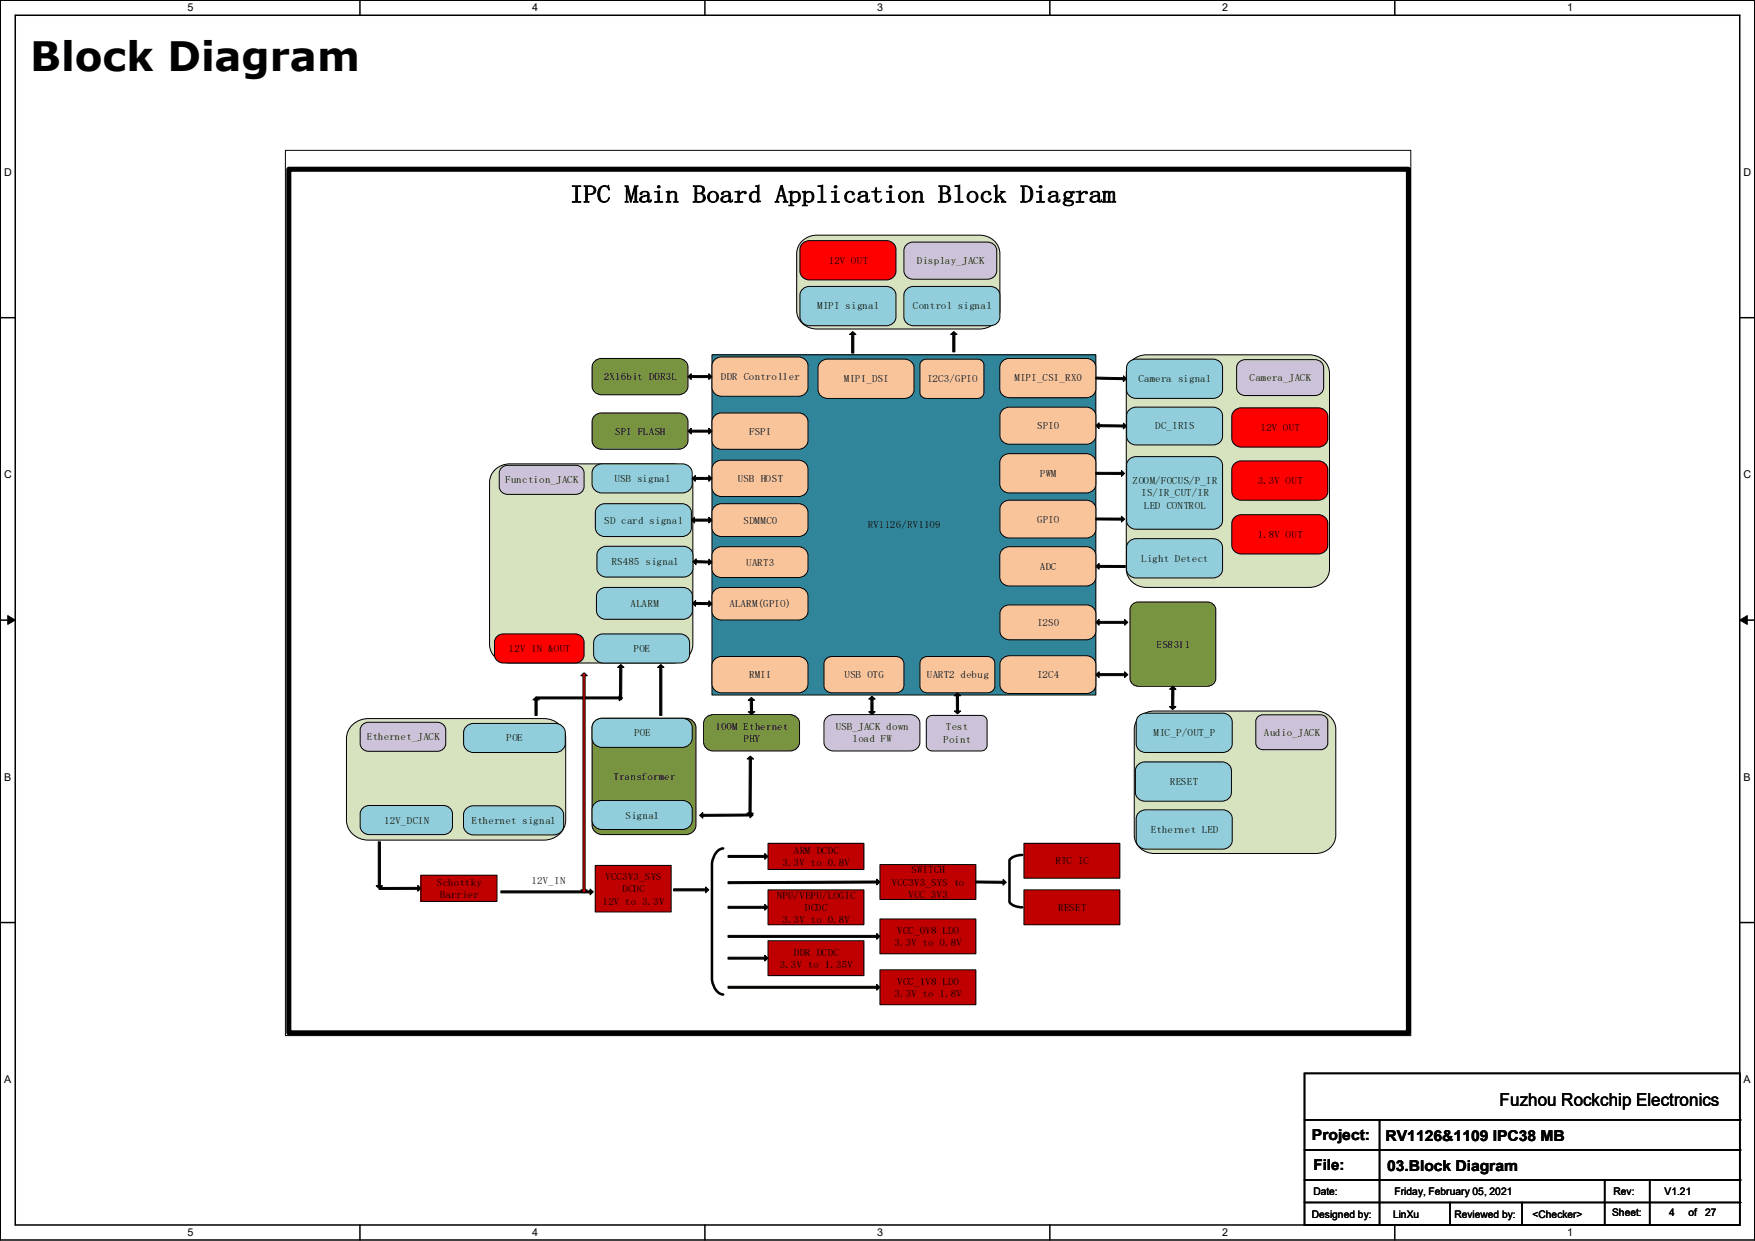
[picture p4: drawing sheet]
<svg xmlns="http://www.w3.org/2000/svg" width="297mm" height="210mm" viewBox="0 0 297 210" stroke-linecap="round" stroke-linejoin="round" font-family="sans-serif">
<path d="M0 0h297v209.8h-297zM2.6 2.6h291.8v204.7h-291.8z" fill="none" stroke="#000" stroke-width=".25"/>
<g fill="#fff">
<path d="M31.7 .3h1v2h-1z"/>
<path d="M31.7 207.6h1v1.9h-1z"/>
</g>
<path d="M60.9 0v2.6M60.9 207.3v2.5" fill="none" stroke="#000" stroke-width=".25"/>
<g fill="#fff">
<path d="M90.1 .3h1v2h-1z"/>
<path d="M90.1 207.6h1v1.9h-1z"/>
</g>
<path d="M119.3 0v2.6M119.3 207.3v2.5" fill="none" stroke="#000" stroke-width=".25"/>
<g fill="#fff">
<path d="M148.5 .3h.9v2h-.9z"/>
<path d="M148.5 207.6h.9v1.9h-.9z"/>
</g>
<path d="M177.7 0v2.6M177.7 207.3v2.5" fill="none" stroke="#000" stroke-width=".25"/>
<g fill="#fff">
<path d="M206.8 .3h1v2h-1z"/>
<path d="M206.8 207.6h1v1.9h-1z"/>
</g>
<path d="M236.1 0v2.6M236.1 207.3v2.5" fill="none" stroke="#000" stroke-width=".25"/>
<g fill="#fff">
<path d="M265.2 .3h1v2h-1z"/>
<path d="M265.2 207.6h1v1.9h-1z"/>
<path d="M.7 28.2h1.2v1.9h-1.2z"/>
<path d="M295.1 28.2h1.2v1.9h-1.2z"/>
<path d="M.7 79.3h1.2v2h-1.2z"/>
<path d="M295.1 79.3h1.2v2h-1.2z"/>
</g>
<path d="M0 53.8h2.6M294.4 53.8h2.6" fill="none" stroke="#000" stroke-width=".25"/>
<g fill="#fff">
<path d="M.7 130.5h1.2v2h-1.2z"/>
<path d="M295.1 130.5h1.1v2h-1.1z"/>
</g>
<path d="M0 104.9h2.6M294.4 104.9h2.6" fill="none" stroke="#000" stroke-width=".25"/>
<path d="M1.3 104.2l1.3 .7-1.3 .8zM294.4 104.9l1.3-.7v1.5z" fill="#000" stroke="#000" stroke-width=".17"/>
<g fill="#fff">
<path d="M.7 181.7h1.2v2h-1.2z"/>
<path d="M295.1 181.7h1.1v2h-1.1z"/>
</g>
<path d="M0 156.1h2.6M294.4 156.1h2.6" fill="none" stroke="#000" stroke-width=".25"/>
<path d="M48.3 25.5h190.5v149.8h-190.5z" fill="#fff"/>
<path d="M48.3 25.4h190.5v149.9h-190.5z" fill="none" stroke="#000" stroke-width=".17"/>
<path d="M71.2 148.1h12.9v4.4h-12.9z" fill-rule="evenodd" fill="#c00000"/>
<path d="M71.2 148.1h12.9v4.4h-12.9z" fill="none" stroke="#000" stroke-width=".17"/>
<path d="M100.7 146.5h12.9v7.8h-12.9z" fill-rule="evenodd" fill="#c00000"/>
<path d="M100.7 146.5h12.9v7.8h-12.9z" fill="none" stroke="#000" stroke-width=".17"/>
<path d="M130 142.7h16.2v4.4h-16.2z" fill-rule="evenodd" fill="#c00000"/>
<path d="M130 142.7h16.2v4.4h-16.2z" fill="none" stroke="#000" stroke-width=".17"/>
<path d="M130 150.6h16.2v5.9h-16.2z" fill-rule="evenodd" fill="#c00000"/>
<path d="M130 150.6h16.2v5.9h-16.2z" fill="none" stroke="#000" stroke-width=".17"/>
<path d="M130 159.2h16.2v5.9h-16.2z" fill-rule="evenodd" fill="#c00000"/>
<path d="M130 159.2h16.2v5.9h-16.2z" fill="none" stroke="#000" stroke-width=".17"/>
<path d="M148.9 155.5h16.3v5.9h-16.3z" fill-rule="evenodd" fill="#c00000"/>
<path d="M148.9 155.5h16.3v5.9h-16.3z" fill="none" stroke="#000" stroke-width=".17"/>
<path d="M148.9 164.1h16.3v5.9h-16.3z" fill-rule="evenodd" fill="#c00000"/>
<path d="M148.9 164.1h16.3v5.9h-16.3z" fill="none" stroke="#000" stroke-width=".17"/>
<path d="M148.9 146.3h16.3v5.9h-16.3z" fill-rule="evenodd" fill="#c00000"/>
<path d="M148.9 146.3h16.3v5.9h-16.3z" fill="none" stroke="#000" stroke-width=".17"/>
<path d="M173.3 142.7h16.2v5.9h-16.2z" fill-rule="evenodd" fill="#c00000"/>
<path d="M173.3 142.7h16.2v5.9h-16.2z" fill="none" stroke="#000" stroke-width=".17"/>
<path d="M173.3 150.6h16.2v5.9h-16.2z" fill-rule="evenodd" fill="#c00000"/>
<path d="M173.3 150.6h16.2v5.9h-16.2z" fill="none" stroke="#000" stroke-width=".17"/>
<path d="M120.5 60h65v57.6h-65z" fill-rule="evenodd" fill="#31859b"/>
<path d="M120.5 60h65v57.6h-65z" fill="none" stroke="#000" stroke-width=".17"/>
<path d="M100.5 61.3l.8-.6h.5h13a1.57 1.57 0 0 1 1.6 1.4v3.2a1.54 1.54 0 0 1-1.6 1.5h-13a1.57 1.57 0 0 1-1.6-1.5v-3.2z" fill-rule="evenodd" fill="#789440"/>
<path d="M100.5 61.3l.8-.6h.5h13a1.57 1.57 0 0 1 1.6 1.4v3.2a1.54 1.54 0 0 1-1.6 1.5h-13a1.57 1.57 0 0 1-1.6-1.5v-3.2z" fill="none" stroke="#000" stroke-width=".17"/>
<path d="M120.8 61l.8-.5 .5-.1h13a1.58 1.58 0 0 1 1.6 1.5v3.7a1.55 1.55 0 0 1-1.6 1.5h-13a1.58 1.58 0 0 1-1.6-1.5v-3.7z" fill-rule="evenodd" fill="#f9c499"/>
<path d="M120.8 61l.8-.5 .5-.1h13a1.58 1.58 0 0 1 1.6 1.5v3.7a1.55 1.55 0 0 1-1.6 1.5h-13a1.58 1.58 0 0 1-1.6-1.5v-3.7z" fill="none" stroke="#000" stroke-width=".17"/>
<path d="M120.8 70.5l.8-.5 .5-.1h13a1.57 1.57 0 0 1 1.6 1.5v3.2a1.54 1.54 0 0 1-1.6 1.4h-13a1.57 1.57 0 0 1-1.6-1.4v-3.2z" fill-rule="evenodd" fill="#f9c499"/>
<path d="M120.8 70.5l.8-.5 .5-.1h13a1.57 1.57 0 0 1 1.6 1.5v3.2a1.54 1.54 0 0 1-1.6 1.4h-13a1.57 1.57 0 0 1-1.6-1.4v-3.2z" fill="none" stroke="#000" stroke-width=".17"/>
<path d="M100.5 70.5l.8-.5 .5-.1h13a1.57 1.57 0 0 1 1.6 1.5v3.2a1.54 1.54 0 0 1-1.6 1.4h-13a1.57 1.57 0 0 1-1.6-1.4v-3.2z" fill-rule="evenodd" fill="#789440"/>
<path d="M100.5 70.5l.8-.5 .5-.1h13a1.57 1.57 0 0 1 1.6 1.5v3.2a1.54 1.54 0 0 1-1.6 1.4h-13a1.57 1.57 0 0 1-1.6-1.4v-3.2z" fill="none" stroke="#000" stroke-width=".17"/>
<path d="M83.9 79.4a3.6 3.6 0 0 1 2.4-.9h27.5a3.3 3.3 0 0 1 3.5 3.1v27.5a3.3 3.3 0 0 1-3.5 3.1h-27.5a3.3 3.3 0 0 1-3.5-3.1v-27.5a2.98 2.98 0 0 1 1.1-2.2z" fill-rule="evenodd" fill="#d7e3bf"/>
<path d="M83.9 79.4a3.6 3.6 0 0 1 2.4-.9h27.5a3.3 3.3 0 0 1 3.5 3.1v27.5a3.3 3.3 0 0 1-3.5 3.1h-27.5a3.3 3.3 0 0 1-3.5-3.1v-27.5a2.98 2.98 0 0 1 1.1-2.2z" fill="none" stroke="#000" stroke-width=".17"/>
<path d="M120.8 78.5l.8-.5 .5-.1h13a1.57 1.57 0 0 1 1.6 1.5v3.2a1.54 1.54 0 0 1-1.6 1.4h-13a1.57 1.57 0 0 1-1.6-1.4v-3.2z" fill-rule="evenodd" fill="#f9c499"/>
<path d="M120.8 78.5l.8-.5 .5-.1h13a1.57 1.57 0 0 1 1.6 1.5v3.2a1.54 1.54 0 0 1-1.6 1.4h-13a1.57 1.57 0 0 1-1.6-1.4v-3.2z" fill="none" stroke="#000" stroke-width=".17"/>
<path d="M120.8 85.8l.8-.5 .5-.1h13a1.58 1.58 0 0 1 1.6 1.5v2.6a1.55 1.55 0 0 1-1.6 1.5h-13a1.58 1.58 0 0 1-1.6-1.5v-2.6z" fill-rule="evenodd" fill="#f9c499"/>
<path d="M120.8 85.8l.8-.5 .5-.1h13a1.58 1.58 0 0 1 1.6 1.5v2.6a1.55 1.55 0 0 1-1.6 1.5h-13a1.58 1.58 0 0 1-1.6-1.5v-2.6z" fill="none" stroke="#000" stroke-width=".17"/>
<path d="M120.8 93.1l.8-.5 .5-.1h13a1.58 1.58 0 0 1 1.6 1.5v2.3a1.54 1.54 0 0 1-1.6 1.4h-13a1.58 1.58 0 0 1-1.6-1.4v-2.3z" fill-rule="evenodd" fill="#f9c499"/>
<path d="M120.8 93.1l.8-.5 .5-.1h13a1.58 1.58 0 0 1 1.6 1.5v2.3a1.54 1.54 0 0 1-1.6 1.4h-13a1.58 1.58 0 0 1-1.6-1.4v-2.3z" fill="none" stroke="#000" stroke-width=".17"/>
<path d="M120.8 100l.8-.5 .5-.1h13a1.58 1.58 0 0 1 1.6 1.5v2.5a1.54 1.54 0 0 1-1.6 1.5h-13a1.58 1.58 0 0 1-1.6-1.5v-2.5z" fill-rule="evenodd" fill="#f9c499"/>
<path d="M120.8 100l.8-.5 .5-.1h13a1.58 1.58 0 0 1 1.6 1.5v2.5a1.54 1.54 0 0 1-1.6 1.5h-13a1.58 1.58 0 0 1-1.6-1.5v-2.5z" fill="none" stroke="#000" stroke-width=".17"/>
<path d="M100.7 79l.7-.4 .5-.1h13.5a1.63 1.63 0 0 1 1.7 1.5v1.9a1.63 1.63 0 0 1-1.7 1.5h-13.5a1.62 1.62 0 0 1-1.7-1.5l.1-2.3z" fill-rule="evenodd" fill="#92cddc"/>
<path d="M100.7 79l.7-.4 .5-.1h13.5a1.63 1.63 0 0 1 1.7 1.5v1.9a1.63 1.63 0 0 1-1.7 1.5h-13.5a1.62 1.62 0 0 1-1.7-1.5l.1-2.3z" fill="none" stroke="#000" stroke-width=".17"/>
<path d="M101.1 85.8l.8-.5 .5-.1h13a1.58 1.58 0 0 1 1.6 1.5v2.6a1.55 1.55 0 0 1-1.6 1.5h-13a1.58 1.58 0 0 1-1.6-1.5v-2.6z" fill-rule="evenodd" fill="#92cddc"/>
<path d="M101.1 85.8l.8-.5 .5-.1h13a1.58 1.58 0 0 1 1.6 1.5v2.6a1.55 1.55 0 0 1-1.6 1.5h-13a1.58 1.58 0 0 1-1.6-1.5v-2.6z" fill="none" stroke="#000" stroke-width=".17"/>
<path d="M101.3 93.1l.8-.6 .6-.1h12.9a1.58 1.58 0 0 1 1.7 1.5v2.3a1.54 1.54 0 0 1-1.7 1.5h-12.9a1.58 1.58 0 0 1-1.7-1.5v-2.3z" fill-rule="evenodd" fill="#92cddc"/>
<path d="M101.3 93.1l.8-.6 .6-.1h12.9a1.58 1.58 0 0 1 1.7 1.5v2.3a1.54 1.54 0 0 1-1.7 1.5h-12.9a1.58 1.58 0 0 1-1.7-1.5v-2.3z" fill="none" stroke="#000" stroke-width=".17"/>
<path d="M101.3 100l.7-.5 .6-.1h13a1.57 1.57 0 0 1 1.6 1.5v2.4a1.54 1.54 0 0 1-1.6 1.5h-13a1.57 1.57 0 0 1-1.7-1.5v-2.4z" fill-rule="evenodd" fill="#92cddc"/>
<path d="M101.3 100l.7-.5 .6-.1h13a1.57 1.57 0 0 1 1.6 1.5v2.4a1.54 1.54 0 0 1-1.6 1.5h-13a1.57 1.57 0 0 1-1.7-1.5v-2.4z" fill="none" stroke="#000" stroke-width=".17"/>
<path d="M84.8 79.3l.7-.5 .4-.1h11.5a1.39 1.39 0 0 1 1.4 1.3v2.4a1.36 1.36 0 0 1-1.4 1.3h-11.5a1.39 1.39 0 0 1-1.4-1.3v-2.4z" fill-rule="evenodd" fill="#ccc2d9"/>
<path d="M84.8 79.3l.7-.5 .4-.1h11.5a1.39 1.39 0 0 1 1.4 1.3v2.4a1.36 1.36 0 0 1-1.4 1.3h-11.5a1.39 1.39 0 0 1-1.4-1.3v-2.4z" fill="none" stroke="#000" stroke-width=".17"/>
<path d="M100.8 107.9l.8-.5 .5-.1h13a1.57 1.57 0 0 1 1.6 1.5v1.9a1.53 1.53 0 0 1-1.6 1.5h-13a1.57 1.57 0 0 1-1.6-1.5v-1.9z" fill-rule="evenodd" fill="#92cddc"/>
<path d="M100.8 107.9l.8-.5 .5-.1h13a1.57 1.57 0 0 1 1.6 1.5v1.9a1.53 1.53 0 0 1-1.6 1.5h-13a1.57 1.57 0 0 1-1.6-1.5v-1.9z" fill="none" stroke="#000" stroke-width=".17"/>
<path d="M84 107.8l.7-.4 .5-.1h12.1a1.47 1.47 0 0 1 1.5 1.4v2.1a1.44 1.44 0 0 1-1.5 1.4h-12.1a1.47 1.47 0 0 1-1.5-1.4v-2.1z" fill-rule="evenodd" fill="#f00"/>
<path d="M116.4 63.7l.6-.5v.4h3v-.4l.5 .5-.5 .5v-.3h-3v.3zM84 107.8l.7-.4 .5-.1h12.1a1.47 1.47 0 0 1 1.5 1.4v2.1a1.44 1.44 0 0 1-1.5 1.4h-12.1a1.47 1.47 0 0 1-1.5-1.4v-2.1zM90.7 117.9h14.1v-.3l.5 .5-.5 .5v-.3h-14.1z" fill="none" stroke="#000" stroke-width=".17"/>
<g fill="#000">
<path d="M116.4 63.7l.6-.5v.4h3v-.4l.5 .5-.5 .5v-.3h-3v.3z" fill-rule="evenodd"/>
<path d="M90.7 117.9h14.1v-.3l.5 .5-.5 .5v-.3h-14.1z" fill-rule="evenodd"/>
</g>
<path d="M120.8 111.7l.8-.5 .5-.1h13a1.57 1.57 0 0 1 1.6 1.5v3.2a1.54 1.54 0 0 1-1.6 1.5h-13a1.57 1.57 0 0 1-1.6-1.5v-3.2z" fill-rule="evenodd" fill="#f9c499"/>
<path d="M120.8 111.7l.8-.5 .5-.1h13a1.57 1.57 0 0 1 1.6 1.5v3.2a1.54 1.54 0 0 1-1.6 1.5h-13a1.57 1.57 0 0 1-1.6-1.5v-3.2z" fill="none" stroke="#000" stroke-width=".17"/>
<path d="M119.4 121.5l.8-.5 .5-.1h13a1.57 1.57 0 0 1 1.6 1.5v3.2a1.54 1.54 0 0 1-1.6 1.5h-13a1.57 1.57 0 0 1-1.6-1.5v-3.2z" fill-rule="evenodd" fill="#789440"/>
<path d="M119.4 121.5l.8-.5 .5-.1h13a1.57 1.57 0 0 1 1.6 1.5v3.2a1.54 1.54 0 0 1-1.6 1.5h-13a1.57 1.57 0 0 1-1.6-1.5v-3.2z" fill="none" stroke="#000" stroke-width=".17"/>
<path d="M100.7 122l.8-.4h.5h14a1.69 1.69 0 0 1 1.8 1.6v16.4a1.68 1.68 0 0 1-1.8 1.6h-14a1.68 1.68 0 0 1-1.8-1.6v-16.4l.1-.5z" fill-rule="evenodd" fill="#789440"/>
<path d="M100.7 122l.8-.4h.5h14a1.69 1.69 0 0 1 1.8 1.6v16.4a1.68 1.68 0 0 1-1.8 1.6h-14a1.68 1.68 0 0 1-1.8-1.6v-16.4l.1-.5z" fill="none" stroke="#000" stroke-width=".17"/>
<path d="M139.7 111.6l.7-.4 .4-.1h10.8a1.31 1.31 0 0 1 1.4 1.2v3.7a1.28 1.28 0 0 1-1.4 1.3h-10.8a1.31 1.31 0 0 1-1.4-1.3v-3.7z" fill-rule="evenodd" fill="#f9c499"/>
<path d="M139.7 111.6l.7-.4 .4-.1h10.8a1.31 1.31 0 0 1 1.4 1.2v3.7a1.28 1.28 0 0 1-1.4 1.3h-10.8a1.31 1.31 0 0 1-1.4-1.3v-3.7z" fill="none" stroke="#000" stroke-width=".17"/>
<path d="M139.8 121.5l.8-.5 .5-.1h13a1.57 1.57 0 0 1 1.6 1.5v3.2a1.54 1.54 0 0 1-1.6 1.5h-13a1.57 1.57 0 0 1-1.7-1.5v-3.2z" fill-rule="evenodd" fill="#ccc2d9"/>
<path d="M139.8 121.5l.8-.5 .5-.1h13a1.57 1.57 0 0 1 1.6 1.5v3.2a1.54 1.54 0 0 1-1.6 1.5h-13a1.57 1.57 0 0 1-1.7-1.5v-3.2z" fill="none" stroke="#000" stroke-width=".17"/>
<path d="M169.5 61.3l.8-.6h.5h13a1.58 1.58 0 0 1 1.7 1.4v3.7a1.55 1.55 0 0 1-1.7 1.5h-13a1.58 1.58 0 0 1-1.6-1.5v-3.7z" fill-rule="evenodd" fill="#f9c499"/>
<path d="M169.5 61.3l.8-.6h.5h13a1.58 1.58 0 0 1 1.7 1.4v3.7a1.55 1.55 0 0 1-1.7 1.5h-13a1.58 1.58 0 0 1-1.6-1.5v-3.7z" fill="none" stroke="#000" stroke-width=".17"/>
<path d="M169.5 69.5l.8-.5 .5-.1h13a1.57 1.57 0 0 1 1.7 1.5v3.3a1.54 1.54 0 0 1-1.7 1.5h-13a1.57 1.57 0 0 1-1.6-1.5v-3.3z" fill-rule="evenodd" fill="#f9c499"/>
<path d="M169.5 69.5l.8-.5 .5-.1h13a1.57 1.57 0 0 1 1.7 1.5v3.3a1.54 1.54 0 0 1-1.7 1.5h-13a1.57 1.57 0 0 1-1.6-1.5v-3.3z" fill="none" stroke="#000" stroke-width=".17"/>
<path d="M169.5 77.4l.8-.6h.5h13a1.58 1.58 0 0 1 1.7 1.5v3.6a1.55 1.55 0 0 1-1.7 1.5h-13a1.58 1.58 0 0 1-1.6-1.5v-3.6z" fill-rule="evenodd" fill="#f9c499"/>
<path d="M169.5 77.4l.8-.6h.5h13a1.58 1.58 0 0 1 1.7 1.5v3.6a1.55 1.55 0 0 1-1.7 1.5h-13a1.58 1.58 0 0 1-1.6-1.5v-3.6z" fill="none" stroke="#000" stroke-width=".17"/>
<path d="M169.5 85.3l.8-.6h.5h13a1.57 1.57 0 0 1 1.7 1.4v3.5a1.54 1.54 0 0 1-1.7 1.4h-13a1.57 1.57 0 0 1-1.6-1.4v-3.5z" fill-rule="evenodd" fill="#f9c499"/>
<path d="M169.5 85.3l.8-.6h.5h13a1.57 1.57 0 0 1 1.7 1.4v3.5a1.54 1.54 0 0 1-1.7 1.4h-13a1.57 1.57 0 0 1-1.6-1.4v-3.5z" fill="none" stroke="#000" stroke-width=".17"/>
<path d="M169.5 93.1l.8-.5 .5-.1h13a1.58 1.58 0 0 1 1.7 1.5v3.7a1.55 1.55 0 0 1-1.7 1.5h-13a1.58 1.58 0 0 1-1.6-1.5v-3.7z" fill-rule="evenodd" fill="#f9c499"/>
<path d="M169.5 93.1l.8-.5 .5-.1h13a1.58 1.58 0 0 1 1.7 1.5v3.7a1.55 1.55 0 0 1-1.7 1.5h-13a1.58 1.58 0 0 1-1.6-1.5v-3.7z" fill="none" stroke="#000" stroke-width=".17"/>
<path d="M191.6 61a3.6 3.6 0 0 1 2.4-1h27.6a3.3 3.3 0 0 1 3.4 3.2v33.1a3.3 3.3 0 0 1-3.4 3.1h-27.6a3.3 3.3 0 0 1-3.4-3.1v-33.1a2.98 2.98 0 0 1 1-2.2z" fill-rule="evenodd" fill="#d7e3bf"/>
<path d="M191.6 61a3.6 3.6 0 0 1 2.4-1h27.6a3.3 3.3 0 0 1 3.4 3.2v33.1a3.3 3.3 0 0 1-3.4 3.1h-27.6a3.3 3.3 0 0 1-3.4-3.1v-33.1a2.98 2.98 0 0 1 1-2.2z" fill="none" stroke="#000" stroke-width=".17"/>
<path d="M191 61.4l.8-.5 .5-.1h13a1.58 1.58 0 0 1 1.6 1.5v3.6a1.55 1.55 0 0 1-1.6 1.5h-13a1.58 1.58 0 0 1-1.6-1.5v-3.6z" fill-rule="evenodd" fill="#92cddc"/>
<path d="M191 61.4l.8-.5 .5-.1h13a1.58 1.58 0 0 1 1.6 1.5v3.6a1.55 1.55 0 0 1-1.6 1.5h-13a1.58 1.58 0 0 1-1.6-1.5v-3.6z" fill="none" stroke="#000" stroke-width=".17"/>
<path d="M191 69.5l.8-.5 .5-.1h13a1.57 1.57 0 0 1 1.6 1.5v3.4a1.54 1.54 0 0 1-1.6 1.5h-13a1.57 1.57 0 0 1-1.6-1.5v-3.4z" fill-rule="evenodd" fill="#92cddc"/>
<path d="M191 69.5l.8-.5 .5-.1h13a1.57 1.57 0 0 1 1.6 1.5v3.4a1.54 1.54 0 0 1-1.6 1.5h-13a1.57 1.57 0 0 1-1.6-1.5v-3.4z" fill="none" stroke="#000" stroke-width=".17"/>
<path d="M191 77.9l.8-.6h.5h13a1.57 1.57 0 0 1 1.6 1.4v9.4a1.53 1.53 0 0 1-1.6 1.5h-13a1.57 1.57 0 0 1-1.6-1.5v-9.4z" fill-rule="evenodd" fill="#92cddc"/>
<path d="M191 77.9l.8-.6h.5h13a1.57 1.57 0 0 1 1.6 1.4v9.4a1.53 1.53 0 0 1-1.6 1.5h-13a1.57 1.57 0 0 1-1.6-1.5v-9.4z" fill="none" stroke="#000" stroke-width=".17"/>
<path d="M191 91.8l.8-.6h.5h13a1.58 1.58 0 0 1 1.6 1.4v3.7a1.55 1.55 0 0 1-1.6 1.5h-13a1.58 1.58 0 0 1-1.6-1.5v-3.7z" fill-rule="evenodd" fill="#92cddc"/>
<path d="M191 91.8l.8-.6h.5h13a1.58 1.58 0 0 1 1.6 1.4v3.7a1.55 1.55 0 0 1-1.6 1.5h-13a1.58 1.58 0 0 1-1.6-1.5v-3.7z" fill="none" stroke="#000" stroke-width=".17"/>
<path d="M209.6 61.4l.7-.5h.4h11.8a1.43 1.43 0 0 1 1.5 1.3v3.4a1.4 1.4 0 0 1-1.5 1.3h-11.8a1.43 1.43 0 0 1-1.4-1.3v-3.4z" fill-rule="evenodd" fill="#ccc2d9"/>
<path d="M209.6 61.4l.7-.5h.4h11.8a1.43 1.43 0 0 1 1.5 1.3v3.4a1.4 1.4 0 0 1-1.5 1.3h-11.8a1.43 1.43 0 0 1-1.4-1.3v-3.4z" fill="none" stroke="#000" stroke-width=".17"/>
<path d="M138.8 61.4l.8-.5 .5-.1h13a1.58 1.58 0 0 1 1.6 1.5v3.6a1.55 1.55 0 0 1-1.6 1.5h-13a1.58 1.58 0 0 1-1.7-1.5v-3.6z" fill-rule="evenodd" fill="#f9c499"/>
<path d="M138.8 61.4l.8-.5 .5-.1h13a1.58 1.58 0 0 1 1.6 1.5v3.6a1.55 1.55 0 0 1-1.6 1.5h-13a1.58 1.58 0 0 1-1.7-1.5v-3.6z" fill="none" stroke="#000" stroke-width=".17"/>
<path d="M155.9 61.2l.5-.4h.4h8.6a1.05 1.05 0 0 1 1.1 1v4.6a1.03 1.03 0 0 1-1.1 1h-8.6a1.05 1.05 0 0 1-1.1-1v-4.6z" fill-rule="evenodd" fill="#f9c499"/>
<path d="M155.9 61.2l.5-.4h.4h8.6a1.05 1.05 0 0 1 1.1 1v4.6a1.03 1.03 0 0 1-1.1 1h-8.6a1.05 1.05 0 0 1-1.1-1v-4.6z" fill="none" stroke="#000" stroke-width=".17"/>
<path d="M135.8 40.7a3.6 3.6 0 0 1 2.5-.9h27.5a3.3 3.3 0 0 1 3.4 3.1v9.7a3.3 3.3 0 0 1-3.4 3.1h-27.5a3.3 3.3 0 0 1-3.5-3.1v-9.7a2.99 2.99 0 0 1 1-2.2z" fill-rule="evenodd" fill="#d7e3bf"/>
<path d="M135.8 40.7a3.6 3.6 0 0 1 2.5-.9h27.5a3.3 3.3 0 0 1 3.4 3.1v9.7a3.3 3.3 0 0 1-3.4 3.1h-27.5a3.3 3.3 0 0 1-3.5-3.1v-9.7a2.99 2.99 0 0 1 1-2.2z" fill="none" stroke="#000" stroke-width=".17"/>
<path d="M135.7 49.1l.8-.6h.5h13a1.58 1.58 0 0 1 1.6 1.5v3.6a1.55 1.55 0 0 1-1.6 1.5h-13a1.58 1.58 0 0 1-1.6-1.5v-3.6z" fill-rule="evenodd" fill="#92cddc"/>
<path d="M135.7 49.1l.8-.6h.5h13a1.58 1.58 0 0 1 1.6 1.5v3.6a1.55 1.55 0 0 1-1.6 1.5h-13a1.58 1.58 0 0 1-1.6-1.5v-3.6z" fill="none" stroke="#000" stroke-width=".17"/>
<path d="M153.3 49.1l.8-.6h.5h13a1.58 1.58 0 0 1 1.6 1.5v3.6a1.55 1.55 0 0 1-1.6 1.5h-13a1.58 1.58 0 0 1-1.6-1.5v-3.6z" fill-rule="evenodd" fill="#92cddc"/>
<path d="M153.3 49.1l.8-.6h.5h13a1.58 1.58 0 0 1 1.6 1.5v3.6a1.55 1.55 0 0 1-1.6 1.5h-13a1.58 1.58 0 0 1-1.6-1.5v-3.6z" fill="none" stroke="#000" stroke-width=".17"/>
<path d="M153.3 41.6l.7-.6h.5h12.6a1.52 1.52 0 0 1 1.6 1.4v3.4a1.5 1.5 0 0 1-1.6 1.5h-12.6a1.52 1.52 0 0 1-1.5-1.5v-3.4z" fill-rule="evenodd" fill="#ccc2d9"/>
<path d="M153.3 41.6l.7-.6h.5h12.6a1.52 1.52 0 0 1 1.6 1.4v3.4a1.5 1.5 0 0 1-1.6 1.5h-12.6a1.52 1.52 0 0 1-1.5-1.5v-3.4z" fill="none" stroke="#000" stroke-width=".17"/>
<path d="M169.5 103l.8-.6h.5h13a1.57 1.57 0 0 1 1.7 1.4v3a1.54 1.54 0 0 1-1.7 1.5h-13a1.57 1.57 0 0 1-1.6-1.5v-3z" fill-rule="evenodd" fill="#f9c499"/>
<path d="M169.5 103l.8-.6h.5h13a1.57 1.57 0 0 1 1.7 1.4v3a1.54 1.54 0 0 1-1.7 1.5h-13a1.57 1.57 0 0 1-1.6-1.5v-3z" fill="none" stroke="#000" stroke-width=".17"/>
<path d="M169.5 111.6l.8-.6h.5h13a1.57 1.57 0 0 1 1.7 1.4v3.5a1.54 1.54 0 0 1-1.7 1.5h-13a1.57 1.57 0 0 1-1.6-1.5v-3.5z" fill-rule="evenodd" fill="#f9c499"/>
<path d="M169.5 111.6l.8-.6h.5h13a1.57 1.57 0 0 1 1.7 1.4v3.5a1.54 1.54 0 0 1-1.7 1.5h-13a1.57 1.57 0 0 1-1.6-1.5v-3.5z" fill="none" stroke="#000" stroke-width=".17"/>
<path d="M191.5 102.4l.7-.5h.5h11.6a1.41 1.41 0 0 1 1.5 1.3v11.6a1.38 1.38 0 0 1-1.5 1.3h-11.6a1.4 1.4 0 0 1-1.5-1.3v-11.6z" fill-rule="evenodd" fill="#789440"/>
<path d="M191.5 102.4l.7-.5h.5h11.6a1.41 1.41 0 0 1 1.5 1.3v11.6a1.38 1.38 0 0 1-1.5 1.3h-11.6a1.4 1.4 0 0 1-1.5-1.3v-11.6z" fill="none" stroke="#000" stroke-width=".17"/>
<path d="M193 121.2a3.6 3.6 0 0 1 2.4-.9h27.3a3.3 3.3 0 0 1 3.4 3.1v17.9a3.3 3.3 0 0 1-3.4 3.1h-27.3a3.3 3.3 0 0 1-3.4-3.1v-17.9a2.96 2.96 0 0 1 1-2.2z" fill-rule="evenodd" fill="#d7e3bf"/>
<path d="M193 121.2a3.6 3.6 0 0 1 2.4-.9h27.3a3.3 3.3 0 0 1 3.4 3.1v17.9a3.3 3.3 0 0 1-3.4 3.1h-27.3a3.3 3.3 0 0 1-3.4-3.1v-17.9a2.96 2.96 0 0 1 1-2.2z" fill="none" stroke="#000" stroke-width=".17"/>
<path d="M212.8 121.4l.6-.4h.3h9.8a1.18 1.18 0 0 1 1.2 1.1v3.7a1.16 1.16 0 0 1-1.2 1.1h-9.8a1.18 1.18 0 0 1-1.2-1.1v-3.7z" fill-rule="evenodd" fill="#ccc2d9"/>
<path d="M212.8 121.4l.6-.4h.3h9.8a1.18 1.18 0 0 1 1.2 1.1v3.7a1.16 1.16 0 0 1-1.2 1.1h-9.8a1.18 1.18 0 0 1-1.2-1.1v-3.7z" fill="none" stroke="#000" stroke-width=".17"/>
<path d="M192.6 121.3l.8-.5 .5-.1h13a1.58 1.58 0 0 1 1.6 1.5v3.7a1.55 1.55 0 0 1-1.6 1.4h-13a1.58 1.58 0 0 1-1.6-1.4v-3.7z" fill-rule="evenodd" fill="#92cddc"/>
<path d="M192.6 121.3l.8-.5 .5-.1h13a1.58 1.58 0 0 1 1.6 1.5v3.7a1.55 1.55 0 0 1-1.6 1.4h-13a1.58 1.58 0 0 1-1.6-1.4v-3.7z" fill="none" stroke="#000" stroke-width=".17"/>
<path d="M192.5 129.5l.8-.5 .5-.1h13a1.58 1.58 0 0 1 1.6 1.5v3.7a1.55 1.55 0 0 1-1.6 1.5h-13a1.58 1.58 0 0 1-1.6-1.5v-3.7z" fill-rule="evenodd" fill="#92cddc"/>
<path d="M192.5 129.5l.8-.5 .5-.1h13a1.58 1.58 0 0 1 1.6 1.5v3.7a1.55 1.55 0 0 1-1.6 1.5h-13a1.58 1.58 0 0 1-1.6-1.5v-3.7z" fill="none" stroke="#000" stroke-width=".17"/>
<path d="M192.6 137.7l.8-.6 .5-.1h13a1.58 1.58 0 0 1 1.6 1.5v3.7a1.55 1.55 0 0 1-1.6 1.5h-13a1.58 1.58 0 0 1-1.6-1.5v-3.7z" fill-rule="evenodd" fill="#92cddc"/>
<path d="M192.6 137.7l.8-.6 .5-.1h13a1.58 1.58 0 0 1 1.6 1.5v3.7a1.55 1.55 0 0 1-1.6 1.5h-13a1.58 1.58 0 0 1-1.6-1.5v-3.7z" fill="none" stroke="#000" stroke-width=".17"/>
<path d="M155.9 111.6l.7-.4 .4-.1h10.1a1.23 1.23 0 0 1 1.3 1.2v3.8a1.2 1.2 0 0 1-1.3 1.2h-10.1a1.23 1.23 0 0 1-1.3-1.2v-3.8z" fill-rule="evenodd" fill="#f9c499"/>
<path d="M155.9 111.6l.7-.4 .4-.1h10.1a1.23 1.23 0 0 1 1.3 1.2v3.8a1.2 1.2 0 0 1-1.3 1.2h-10.1a1.23 1.23 0 0 1-1.3-1.2v-3.8z" fill="none" stroke="#000" stroke-width=".17"/>
<path d="M59.7 122.6a3.9 3.9 0 0 1 2.6-1h29.7a3.6 3.6 0 0 1 3.7 3.4v13.8a3.6 3.6 0 0 1-3.7 3.4h-29.7a3.6 3.6 0 0 1-3.7-3.4v-13.8a3.2 3.2 0 0 1 1.1-2.4z" fill-rule="evenodd" fill="#d7e3bf"/>
<path d="M59.7 122.6a3.9 3.9 0 0 1 2.6-1h29.7a3.6 3.6 0 0 1 3.7 3.4v13.8a3.6 3.6 0 0 1-3.7 3.4h-29.7a3.6 3.6 0 0 1-3.7-3.4v-13.8a3.2 3.2 0 0 1 1.1-2.4z" fill="none" stroke="#000" stroke-width=".17"/>
<path d="M61.2 122.8l.7-.5 .5-.1h11.6a1.4 1.4 0 0 1 1.4 1.3v2.3a1.37 1.37 0 0 1-1.4 1.3h-11.6a1.39 1.39 0 0 1-1.4-1.3v-2.3z" fill-rule="evenodd" fill="#ccc2d9"/>
<path d="M61.2 122.8l.7-.5 .5-.1h11.6a1.4 1.4 0 0 1 1.4 1.3v2.3a1.37 1.37 0 0 1-1.4 1.3h-11.6a1.39 1.39 0 0 1-1.4-1.3v-2.3z" fill="none" stroke="#000" stroke-width=".17"/>
<path d="M79 122.9l.7-.4 .5-.1h13.7a1.65 1.65 0 0 1 1.8 1.6v1.8a1.65 1.65 0 0 1-1.8 1.5h-13.7a1.65 1.65 0 0 1-1.7-1.5v-2.2z" fill-rule="evenodd" fill="#92cddc"/>
<path d="M79 122.9l.7-.4 .5-.1h13.7a1.65 1.65 0 0 1 1.8 1.6v1.8a1.65 1.65 0 0 1-1.8 1.5h-13.7a1.65 1.65 0 0 1-1.7-1.5v-2.2z" fill="none" stroke="#000" stroke-width=".17"/>
<path d="M78.9 136.8l.8-.4h.4h13.6a1.63 1.63 0 0 1 1.7 1.5v1.8a1.63 1.63 0 0 1-1.7 1.6h-13.6a1.62 1.62 0 0 1-1.7-1.6l.1-2.2z" fill-rule="evenodd" fill="#92cddc"/>
<path d="M78.9 136.8l.8-.4h.4h13.6a1.63 1.63 0 0 1 1.7 1.5v1.8a1.63 1.63 0 0 1-1.7 1.6h-13.6a1.62 1.62 0 0 1-1.7-1.6l.1-2.2z" fill="none" stroke="#000" stroke-width=".17"/>
<path d="M100.7 122l.7-.4h.5h13.5a1.63 1.63 0 0 1 1.7 1.5v1.8a1.63 1.63 0 0 1-1.7 1.6h-13.5a1.62 1.62 0 0 1-1.7-1.6l.1-2.2z" fill-rule="evenodd" fill="#92cddc"/>
<path d="M100.7 122l.7-.4h.5h13.5a1.63 1.63 0 0 1 1.7 1.5v1.8a1.63 1.63 0 0 1-1.7 1.6h-13.5a1.62 1.62 0 0 1-1.7-1.6l.1-2.2z" fill="none" stroke="#000" stroke-width=".17"/>
<path d="M100.7 135.9l.7-.4h.5h13.5a1.63 1.63 0 0 1 1.7 1.5v1.8a1.63 1.63 0 0 1-1.7 1.6h-13.5a1.62 1.62 0 0 1-1.7-1.6l.1-2.2z" fill-rule="evenodd" fill="#92cddc"/>
<path d="M100.7 135.9l.7-.4h.5h13.5a1.63 1.63 0 0 1 1.7 1.5v1.8a1.63 1.63 0 0 1-1.7 1.6h-13.5a1.62 1.62 0 0 1-1.7-1.6l.1-2.2z" fill="none" stroke="#000" stroke-width=".17"/>
<path d="M61.3 136.9l.7-.5 .5-.1h12.5a1.52 1.52 0 0 1 1.6 1.4v2.1a1.48 1.48 0 0 1-1.6 1.4h-12.5a1.51 1.51 0 0 1-1.5-1.4v-2.1z" fill-rule="evenodd" fill="#92cddc"/>
<path d="M104.5 112.9l.6-.4 .5 .4h-.4v5.5h-.4l.1-5.5zM111.3 112.9l.5-.4 .6 .4h-.4v8.2h-.4v-8.2zM61.3 136.9l.7-.5 .5-.1h12.5a1.52 1.52 0 0 1 1.6 1.4v2.1a1.48 1.48 0 0 1-1.6 1.4h-12.5a1.51 1.51 0 0 1-1.5-1.4v-2.1z" fill="none" stroke="#000" stroke-width=".17"/>
<g fill="#000">
<path d="M104.5 112.9l.6-.4 .5 .4h-.4v5.5h-.4l.1-5.5z" fill-rule="evenodd"/>
<path d="M111.3 112.9l.5-.4 .6 .4h-.4v8.2h-.4v-8.2z" fill-rule="evenodd"/>
</g>
<path d="M135.7 41.3l.8-.5 .5-.1h13a1.58 1.58 0 0 1 1.6 1.5v3.7a1.55 1.55 0 0 1-1.6 1.5h-13a1.58 1.58 0 0 1-1.6-1.5v-3.7z" fill-rule="evenodd" fill="#f00"/>
<path d="M135.7 41.3l.8-.5 .5-.1h13a1.58 1.58 0 0 1 1.6 1.5v3.7a1.55 1.55 0 0 1-1.6 1.5h-13a1.58 1.58 0 0 1-1.6-1.5v-3.7z" fill="none" stroke="#000" stroke-width=".17"/>
<path d="M208.8 69.6l.8-.5 .5-.1h13a1.58 1.58 0 0 1 1.6 1.5v3.7a1.55 1.55 0 0 1-1.6 1.5h-13a1.58 1.58 0 0 1-1.6-1.5v-3.7z" fill-rule="evenodd" fill="#f00"/>
<path d="M208.8 69.6l.8-.5 .5-.1h13a1.58 1.58 0 0 1 1.6 1.5v3.7a1.55 1.55 0 0 1-1.6 1.5h-13a1.58 1.58 0 0 1-1.6-1.5v-3.7z" fill="none" stroke="#000" stroke-width=".17"/>
<path d="M208.8 78.6l.8-.5 .5-.1h13a1.58 1.58 0 0 1 1.6 1.5v3.7a1.55 1.55 0 0 1-1.6 1.5h-13a1.58 1.58 0 0 1-1.6-1.5v-3.7z" fill-rule="evenodd" fill="#f00"/>
<path d="M208.8 78.6l.8-.5 .5-.1h13a1.58 1.58 0 0 1 1.6 1.5v3.7a1.55 1.55 0 0 1-1.6 1.5h-13a1.58 1.58 0 0 1-1.6-1.5v-3.7z" fill="none" stroke="#000" stroke-width=".17"/>
<path d="M208.8 87.7l.8-.5 .5-.1h13a1.58 1.58 0 0 1 1.6 1.5v3.7a1.55 1.55 0 0 1-1.6 1.4h-13a1.58 1.58 0 0 1-1.6-1.4v-3.7z" fill-rule="evenodd" fill="#f00"/>
<g fill="none" stroke="#000" stroke-width=".17">
<path d="M116.4 73l.6-.5v.3h3v-.3l.5 .5-.5 .5v-.4h-3v.4zM185.5 79.9h4.3v-.3l.5 .5-.5 .5v-.3h-4.3zM185.5 72l.5-.5v.4h4.1v-.3l.6 .5-.6 .5v-.3l-4.1-.1v.3zM185.5 63.8l4.6 .1v-.3l.6 .5-.6 .5v-.3l-4.6-.2zM117 88l.5-.5v.3h2.5v-.3l.5 .5-.5 .5v-.3h-2.5v.3zM117.1 81l.6-.5v.3h2.3v-.3l.5 .5-.5 .5v-.4h-2.3v.4zM117.3 95l.5-.4v.3h2.2v-.3l.5 .5-.6 .5v-.3l-2.1-.1v.3zM185.5 87.7h4.3v-.3l.5 .4-.5 .5v-.3h-4.3zM185.5 95.8l.5-.4v.3h4.4v.3h-4.4v.3zM208.8 87.7l.8-.5 .5-.1h13a1.58 1.58 0 0 1 1.6 1.5v3.7a1.55 1.55 0 0 1-1.6 1.4h-13a1.58 1.58 0 0 1-1.6-1.4v-3.7zM90.2 118.4l.5-.5 .6 .5h-.4v2.7h-.4v-2.7zM117.2 102.1l.5-.5v.4h2.3v-.3l.5 .5-.6 .5 .1-.4h-2.3v.3z"/>
<path d="M126.6 118.5l.6-.5 .5 .5h-.4l.1 1.9h.3l-.5 .5-.6-.4 .4-.1v-1.9zM147 118.3l.6-.5 .5 .5h-.3v2.1h.3l-.5 .5-.6-.5h.4v-2.1zM185.5 105.3l.5-.5v.4h4.3v-.4l.6 .5-.6 .5v-.3h-4.3v.3zM185.5 114.2l.5-.5v.3h4.3v-.3l.6 .5-.6 .5v-.4h-4.3v.4zM197.9 116.6l.6-.5 .5 .5h-.3l-.1 3h.4l-.5 .5-.6-.5h.4v-3zM118.4 138l.5-.5v.3h8v-.4l.6 .5-.6 .5v-.3h-8v.4zM114 150.4h5.4v-.3l.6 .5-.6 .5v-.3h-5.4zM123.2 144.8h6.2v-.4l.6 .5-.6 .5v-.3h-6.2zM123.2 153.4h6.2v-.4l.6 .5-.6 .5v-.3h-6.2zM123.2 149.2l25.2-.1v-.3l.5 .5-.5 .5v-.4l-25.2 .1zM123.2 158.3h25.2v-.3l.5 .5-.5 .5v-.4h-25.2zM165.2 149.1h4.6v-.3l.5 .5-.5 .5v-.3l-4.6-.1z"/>
<path d="M123.2 162h6.2v-.3l.6 .5-.6 .4v-.3h-6.2zM123.2 166.9h25.2v-.3l.5 .5-.5 .5v-.4h-25.2z"/>
</g>
<g fill="#000">
<path d="M116.4 73l.6-.5v.3h3v-.3l.5 .5-.5 .5v-.4h-3v.4z" fill-rule="evenodd"/>
<path d="M185.5 72l.5-.5v.4h4.1v-.3l.6 .5-.6 .5v-.3l-4.1-.1v.3z" fill-rule="evenodd"/>
<path d="M185.5 63.8l4.6 .1v-.3l.6 .5-.6 .5v-.3l-4.6-.2z" fill-rule="evenodd"/>
<path d="M117 88l.5-.5v.3h2.5v-.3l.5 .5-.5 .5v-.3h-2.5v.3z" fill-rule="evenodd"/>
<path d="M117.1 81l.6-.5v.3h2.3v-.3l.5 .5-.5 .5v-.4h-2.3v.4z" fill-rule="evenodd"/>
<path d="M117.3 95l.5-.4v.3h2.2v-.3l.5 .5-.6 .5v-.3l-2.1-.1v.3z" fill-rule="evenodd"/>
<path d="M185.5 95.8l.5-.4v.3h4.4v.3h-4.4v.3z" fill-rule="evenodd"/>
<path d="M185.5 79.9h4.3v-.3l.5 .5-.5 .5v-.3h-4.3z" fill-rule="evenodd"/>
<path d="M185.5 87.7h4.3v-.3l.5 .4-.5 .5v-.3h-4.3z" fill-rule="evenodd"/>
<path d="M90.2 118.4l.5-.5 .6 .5h-.4v2.7h-.4v-2.7z" fill-rule="evenodd"/>
<path d="M117.2 102.1l.5-.5v.4h2.3v-.3l.5 .5-.6 .5 .1-.4h-2.3v.3z" fill-rule="evenodd"/>
<path d="M126.6 118.5l.6-.5 .5 .5h-.4l.1 1.9h.3l-.5 .5-.6-.4 .4-.1v-1.9z" fill-rule="evenodd"/>
<path d="M147 118.3l.6-.5 .5 .5h-.3v2.1h.3l-.5 .5-.6-.5h.4v-2.1z" fill-rule="evenodd"/>
<path d="M185.5 105.3l.5-.5v.4h4.3v-.4l.6 .5-.6 .5v-.3h-4.3v.3z" fill-rule="evenodd"/>
<path d="M185.5 114.2l.5-.5v.3h4.3v-.3l.6 .5-.6 .5v-.4h-4.3v.4z" fill-rule="evenodd"/>
<path d="M197.9 116.6l.6-.5 .5 .5h-.3l-.1 3h.4l-.5 .5-.6-.5h.4v-3z" fill-rule="evenodd"/>
<path d="M118.4 138l.5-.5v.3h8v-.4l.6 .5-.6 .5v-.3h-8v.4z" fill-rule="evenodd"/>
<path d="M114 150.4h5.4v-.3l.6 .5-.6 .5v-.3h-5.4z" fill-rule="evenodd"/>
<path d="M123.2 144.8h6.2v-.4l.6 .5-.6 .5v-.3h-6.2z" fill-rule="evenodd"/>
<path d="M123.2 153.4h6.2v-.4l.6 .5-.6 .5v-.3h-6.2z" fill-rule="evenodd"/>
<path d="M123.2 149.2l25.2-.1v-.3l.5 .5-.5 .5v-.4l-25.2 .1z" fill-rule="evenodd"/>
<path d="M123.2 158.3h25.2v-.3l.5 .5-.5 .5v-.4h-25.2z" fill-rule="evenodd"/>
<path d="M165.2 149.1h4.6v-.3l.5 .5-.5 .5v-.3l-4.6-.1z" fill-rule="evenodd"/>
<path d="M123.2 162h6.2v-.3l.6 .5-.6 .4v-.3h-6.2z" fill-rule="evenodd"/>
<path d="M123.2 166.9h25.2v-.3l.5 .5-.5 .5v-.4h-25.2z" fill-rule="evenodd"/>
</g>
<path d="M122.4 143.6a2.59 2.59 0 0 0-1.9 2.4v19.8a2.58 2.58 0 0 0 1.9 2.5M173 144.7a2.7 2.7 0 0 0-2.2 .9v7.1a2.37 2.37 0 0 0 2.2 .8" fill="none" stroke="#000" stroke-width=".43"/>
<path d="M157.1 121.3l.7-.2h8.2a.98 .98 0 0 1 1.1 .9v4.2a.98 .98 0 0 1-1.1 .9h-8.2a.99 .99 0 0 1-1-.9v-4.2z" fill-rule="evenodd" fill="#ccc2d9"/>
<path d="M143.8 56.6l.5-.5 .6 .5h-.4v3.2h-.4v-3.2zM160.9 56.6l.5-.5 .6 .5h-.4v3h-.4v-3zM161.5 117.7l.5-.4 .6 .4h-.4v2.6h.4l-.6 .5-.5-.5h.4l-.1-2.6zM126.4 128.4l.6-.4 .5 .4h-.3l-.1 9.2h.4l-.6 .5-.5-.5h.4v-9.2zM157.1 121.3l.7-.2h8.2a.98 .98 0 0 1 1.1 .9v4.2a.98 .98 0 0 1-1.1 .9h-8.2a.99 .99 0 0 1-1-.9v-4.2zM64 142.5h.4v7.4h.3l-.5 .5-.5-.5h.3zM64.2 150.2h6.5v-.4l.5 .5-.5 .5v-.3h-6.5zM84.8 150.8h15.1v-.4l.5 .5-.5 .5v-.3h-15.1z" fill="none" stroke="#000" stroke-width=".17"/>
<g fill="#000">
<path d="M143.8 56.6l.5-.5 .6 .5h-.4v3.2h-.4v-3.2z" fill-rule="evenodd"/>
<path d="M160.9 56.6l.5-.5 .6 .5h-.4v3h-.4v-3z" fill-rule="evenodd"/>
<path d="M161.5 117.7l.5-.4 .6 .4h-.4v2.6h.4l-.6 .5-.5-.5h.4l-.1-2.6z" fill-rule="evenodd"/>
<path d="M126.4 128.4l.6-.4 .5 .4h-.3l-.1 9.2h.4l-.6 .5-.5-.5h.4v-9.2z" fill-rule="evenodd"/>
<path d="M64 142.5h.4v7.4h.3l-.5 .5-.5-.5h.3z" fill-rule="evenodd"/>
<path d="M64.2 150.2h6.5v-.4l.5 .5-.5 .5v-.3h-6.5z" fill-rule="evenodd"/>
<path d="M84.8 150.8h15.1v-.4l.5 .5-.5 .5v-.3h-15.1z" fill-rule="evenodd"/>
</g>
<path d="M98.3 114.3l.5-.4 .6 .4h-.4v36.3h.4l-.6 .5-.5-.5h.4v-36.3z" fill-rule="evenodd" fill="#f00"/>
<path d="M98.3 114.3l.5-.4 .6 .4h-.4v36.3h.4l-.6 .5-.5-.5h.4v-36.3z" fill="none" stroke="#000" stroke-width=".17"/>
<path d="M48.9 28.6h189.5v146.2h-189.5z" fill="none" stroke="#000" stroke-width=".86"/>
<g fill="none" stroke="#000" stroke-width=".25">
<path d="M220.8 181.7h73.6v25.6h-73.6zM220.8 189.5h73.6M220.8 194.6h73.6M220.8 199.7h73.6M233.5 189.5v17.8M271.6 199.7v7.6M279.2 199.7v7.6M294.4 189.5h.1M294.4 194.6h.1M294.4 199.7h.1M220.8 203.5h73.6M233.5 207.3h.1"/>
<path d="M245.4 207.3h.1M245.4 203.5v3.8M257.6 207.3h.1M257.6 203.5v3.8M271.6 207.3h.1M279.2 207.3h.1M294.4 203.5h.1"/>
</g>
<text font-size="6.9" x="5.1" y="12">Block Diagram</text>
<text font-size="4.2" x="96.4" y="34.3">IPC Main Board Application Block Diagram</text>
<text font-size="3" x="253.8" y="187.2">Fuzhou Rockchip Electronics</text>
<g font-size="2.5">
<text x="222" y="192.9">Project:</text>
<text x="222.3" y="198">File:</text>
<text x="234.5" y="193.2">RV1126&amp;1109 IPC38 MB</text>
<text x="234.7" y="198.2">03.Block Diagram</text>
</g>
<g font-size="1.8">
<text x="31.7" y="1.9">5</text>
<text x="90.1" y="1.9">4</text>
<text x="148.5" y="1.9">3</text>
<text x="206.8" y="1.9">2</text>
<text x="265.2" y="1.9">1</text>
<text x=".7" y="29.8">D</text>
<text x="295.1" y="29.8">D</text>
<text x=".7" y="80.9">C</text>
<text x="295.1" y="80.9">C</text>
<text x=".7" y="132.1">B</text>
<text x="295.1" y="132.1">B</text>
<text x=".7" y="183.3">A</text>
<text x="295.1" y="183.3">A</text>
<text x="222.3" y="202.3">Date:</text>
<text x="236" y="202.3">Friday, February 05, 2021</text>
<text x="273.1" y="202.3">Rev:</text>
<text x="281.7" y="202.3">V1.21</text>
<text x="31.7" y="209.2">5</text>
<text x="90.1" y="209.2">4</text>
<text x="148.5" y="209.2">3</text>
<text x="206.8" y="209.2">2</text>
<text x="222" y="206.1">Designed by:</text>
<text x="235.7" y="206.1">LinXu</text>
<text x="246.2" y="206.1">Reviewed by:</text>
<text x="259.4" y="206.1">&lt;Checker&gt;</text>
<text x="265.2" y="209.2">1</text>
<text x="272.8" y="205.9">Sheet:</text>
<text x="282.5" y="205.9">4</text>
<text x="285.7" y="205.9">of</text>
<text x="288.6" y="205.9">27</text>
</g>
<g font-size="1.7">
<text x="140.3" y="44.6">12V OUT</text>
<text x="155.2" y="44.7">Display_JACK</text>
<text x="138.3" y="52.4">MIPI signal</text>
<text x="154.5" y="52.4">Control signal</text>
<text x="102.2" y="64.3">2X16bit DDR3L</text>
<text x="122" y="64.3">DDR Controller</text>
<text x="142.8" y="64.7">MIPI_DSI</text>
<text x="156.9" y="64.7">I2C3/GPIO</text>
<text x="171.7" y="64.6">MIPI_CSI_RX0</text>
<text x="192.7" y="64.7">Camera signal</text>
<text x="211.5" y="64.5">Camera_JACK</text>
<text x="104.1" y="73.5">SPI FLASH</text>
<text x="126.8" y="73.5">FSPI</text>
<text x="175.5" y="72.6">SPI0</text>
<text x="195.5" y="72.7">DC_IRIS</text>
<text x="213.3" y="72.9">12V OUT</text>
<text x="85.5" y="81.8">Function_JACK</text>
<text x="104" y="81.5">USB signal</text>
<text x="124.9" y="81.5">USB HOST</text>
<text x="176" y="80.7">PWM</text>
<text x="191.7" y="81.9">ZOOM/FOCUS/P_IR</text>
<text x="193.1" y="84">IS/IR_CUT/IR</text>
<text x="212.9" y="81.9">3.3V OUT</text>
<text x="102.3" y="88.6">SD card signal</text>
<text x="125.8" y="88.6">SDMMC0</text>
<text x="146.9" y="89.4">RV1126/RV1109</text>
<text x="175.5" y="88.4">GPIO</text>
<text x="193.6" y="86.1">LED CONTROL</text>
<text x="103.5" y="95.6">RS485 signal</text>
<text x="126.3" y="95.7">UART3</text>
<text x="193.1" y="95.1">Light Detect</text>
<text x="212.9" y="91">1.8V OUT</text>
<text x="176" y="96.4">ADC</text>
<text x="106.7" y="102.7">ALARM</text>
<text x="123.4" y="102.7">ALARM(GPIO)</text>
<text x="175.5" y="105.9">I2S0</text>
<text x="86.1" y="110.3">12V IN &amp;OUT</text>
<text x="107.2" y="110.3">POE</text>
<text x="195.7" y="109.6">ES8311</text>
<text x="126.8" y="114.8">RMII</text>
<text x="142.9" y="114.8">USB OTG</text>
<text x="156.8" y="114.8">UART2 debug</text>
<text x="175.5" y="114.8">I2C4</text>
<text x="62.1" y="125.3">Ethernet_JACK</text>
<text x="85.7" y="125.5">POE</text>
<text x="107.3" y="124.6">POE</text>
<text x="121.1" y="123.6">100M Ethernet</text>
<text x="125.8" y="125.6">PHY</text>
<text x="141.4" y="123.6">USB_JACK down</text>
<text x="144.3" y="125.6">load FW</text>
<text x="159.6" y="125.7">Point</text>
<text x="160.1" y="123.6">Test</text>
<text x="195.2" y="124.6">MIC_P/OUT_P</text>
<text x="213.9" y="124.5">Audio_JACK</text>
<text x="103.8" y="132">Transformer</text>
<text x="198" y="132.8">RESET</text>
<text x="65" y="139.4">12V_DCIN</text>
<text x="79.8" y="139.4">Ethernet signal</text>
<text x="105.9" y="138.5">Signal</text>
<text x="194.8" y="141">Ethernet LED</text>
<text x="73.9" y="149.9">Schottky</text>
<text x="90" y="149.5">12V_IN</text>
<text x="102.4" y="148.9">VCC3V3_SYS</text>
<text x="132.4" y="146.6">3.3V to 0.8V</text>
<text x="134.3" y="144.5">ARM DCDC</text>
<text x="150.9" y="149.9">VCC3V3_SYS to</text>
<text x="154.3" y="147.7">SWITCH</text>
<text x="178.6" y="146.3">RTC IC</text>
<text x="74.4" y="151.9">Barrier</text>
<text x="102" y="153.1">12V to 3.3V</text>
<text x="105.3" y="151">DCDC</text>
<text x="131.5" y="152.1">NPU/VEPU/LOGIC</text>
<text x="136.2" y="154.1">DCDC</text>
<text x="153.8" y="151.9">VCC_3V3</text>
<text x="179.1" y="154.1">RESET</text>
<text x="132.4" y="156.2">3.3V to 0.8V</text>
<text x="134.3" y="161.7">DDR DCDC</text>
<text x="151.4" y="160.1">3.3V to 0.8V</text>
<text x="151.9" y="158">VCC_0V8 LDO</text>
<text x="132" y="163.8">3.3V to 1.35V</text>
<text x="151.9" y="166.6">VCC_1V8 LDO</text>
<text x="151.4" y="168.7">3.3V to 1.8V</text>
</g>
</svg>
